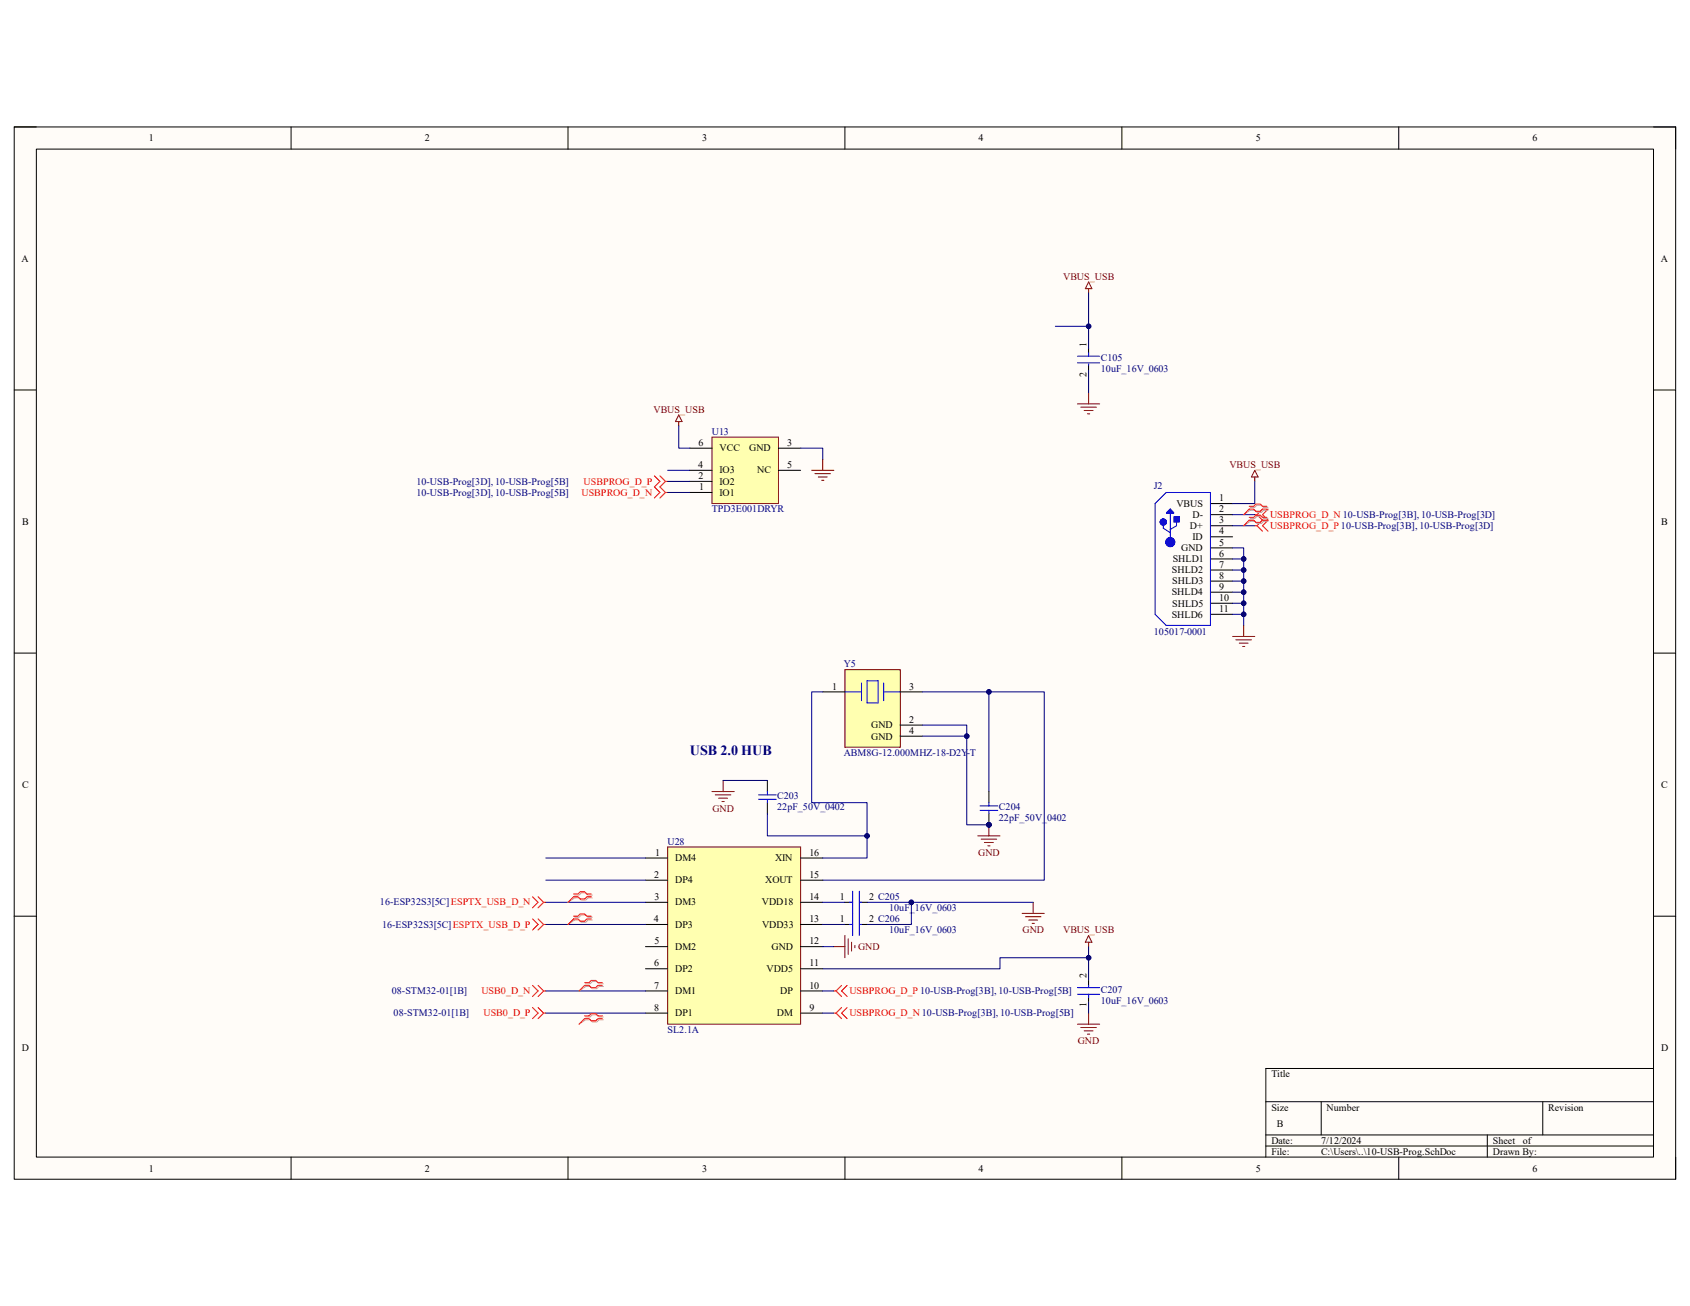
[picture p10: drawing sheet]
<svg xmlns="http://www.w3.org/2000/svg" width="279mm" height="216mm" viewBox="0 0 279 216" stroke-linecap="round" stroke-linejoin="round" font-family="sans-serif">
<path d="M2.3 21h274.7v173.9h-274.7z" fill-rule="evenodd" fill="#fffcf8"/>
<path d="M2.3 21h274.7v173.9h-274.7z" fill="none" stroke="#000" stroke-width=".17"/>
<path d="M6 24.6h267.4v166.7h-267.4z" fill-rule="evenodd" fill="#fffcf8"/>
<g fill="none" stroke="#000" stroke-width=".17">
<path d="M2.3 21h3.7M6 24.6h267.4v166.7h-267.4zM48.1 21v3.6M93.9 21v3.6M139.7 21v3.6M185.5 21v3.6M231.2 21v3.6M273.4 21h3.6v3.6M180 57.6v1.3M2.3 64.5h3.7M180 60.2v1.1M273.4 64.5h3.6"/>
<path d="M2.3 108h3.7M273.4 108h3.6M2.3 151.5h3.7M273.4 151.5h3.6M273.4 176.6h-64.1v14.7M48.1 191.3v3.6M93.9 191.3v3.6M139.7 191.3v3.6M185.5 191.3v3.6M209.3 182.1h64.1M209.3 187.6h64.1M209.3 189.5h64.1"/>
<path d="M218.4 182.1v5.5M231.2 191.3v3.6M245.9 187.6v3.7M255.1 182.1v5.5M277 191.3v3.6"/>
</g>
<path d="M178.1 58.9h3.7M178.1 60h3.7M180 58.3v.6M180 60.2v.2" fill="none" stroke="#00f" stroke-width=".17"/>
<path d="M180 47.7v.8M180 46.6l.5 1.1h-1.1zM178.1 66.8h3.7M178.7 67.3h2.6M179.2 67.9h1.5M179.8 68.4h.4M180 64.9v1.9" fill="none" stroke="#800000" stroke-width=".17"/>
<path d="M117.7 72.3h11v10.9h-11z" fill-rule="evenodd" fill="#ffffb0"/>
<path d="M112.2 68.6l.6 1.1h-1.1zM112.2 69.7v.7M117.7 72.3h11v10.9h-11zM134.2 77.8h3.7M134.7 78.3h2.6M135.3 78.9h1.5M135.8 79.4h.4M136 75.9v1.9" fill="none" stroke="#800000" stroke-width=".17"/>
<g fill="none" stroke="#000" stroke-width=".17">
<path d="M114 79.6h3.7M114 74.1h3.7M114 77.8h3.7M128.7 74.1h3.7M128.7 77.8h3.7M114 81.4h3.7M200.1 83.2h3.7M200.1 85.1h3.7M200.1 86.9h3.7M200.1 88.7h3.7M200.1 90.6h3.7M200.1 92.4h3.7"/>
<path d="M200.1 94.2h3.7M200.1 96.1h3.7M200.1 97.9h3.7"/>
</g>
<path d="M108.2 78.7l.9 .9-.9 .9M109.1 78.7l.9 .9M110 79.6l-.9 .9M110 79.6h.4" fill="none" stroke="#f00" stroke-width=".17"/>
<path d="M192.3 86.6v.7l1.2 .8M192.9 84.7l.6-.6 .5 .6v.2h-1.1zM192.9 84.7h1M193.5 84.9v4.7M193.5 84.3l-.3 .3h.5l-.2-.2M194.5 86.1v.8l-1 .6M200.1 81.4h-7.3l-1.8 1.8v18.4l1.8 1.8" fill="none" stroke="#00f" stroke-width=".17"/>
<path d="M194.1 85.4h.8v.9h-.8z" fill-rule="evenodd" fill="#00f"/>
<path d="M194.1 85.4h.8v.9h-.8zM200.1 81.4v22h-7.3" fill="none" stroke="#00f" stroke-width=".17"/>
<g fill="none" stroke="#00f" stroke-width=".93">
<circle cx="192.3" cy="86.3" r=".14"/>
<circle cx="193.5" cy="89.6" r=".37"/>
</g>
<path d="M200.1 99.7h3.7M200.1 101.6h3.7" fill="none" stroke="#000" stroke-width=".17"/>
<path d="M207.4 77.8l.6 1h-1.1zM207.4 78.8v.8M203.8 105.2h3.6M204.3 105.8h2.6M204.9 106.3h1.4M205.4 106.9h.4M205.6 103.4v1.8" fill="none" stroke="#800000" stroke-width=".17"/>
<path d="M108.2 80.5l.9 .9-.9 .9M109.1 80.5l.9 .9M110 81.4l-.9 .9M110 81.4h.4M207.4 86.9h.4M207.4 85.1h.4M207.8 86.9l.9 .9M207.8 85.1l.9 .9-.9 .9M208.7 84.2l-.9 .9M209.6 84.2l-.9 .9 .9 .9-.9 .9 .9 .9" fill="none" stroke="#f00" stroke-width=".17"/>
<path d="M110.4 140h22v29.3h-22z" fill-rule="evenodd" fill="#ffffb0"/>
<g fill="none" stroke="#800000" stroke-width=".17">
<path d="M161.7 138.2h3.6M162.2 138.7h2.6M162.8 139.3h1.4M163.3 139.8h.4M163.5 136.4v1.8M110.4 140h22v29.3h-22zM137.9 156.5h1.8M139.7 154.7v3.6M140.2 155.2v2.6M140.8 155.8v1.4M141.3 156.3v.4M169 151h3.6"/>
<path d="M169.5 151.5h2.6M170.1 152.1h1.5M170.6 152.6h.4M170.8 149.2v1.8M180 154.7l.5 1.1h-1.1zM180 155.8v.7"/>
</g>
<g fill="none" stroke="#000" stroke-width=".17">
<path d="M106.7 141.8h3.7M106.7 145.5h3.7M106.7 149.2h3.7M106.7 152.8h3.7M106.7 156.5h3.7M132.4 141.8h3.6M132.4 145.5h3.6M132.4 149.2h3.6M132.4 152.8h3.6M132.4 156.5h3.6M106.7 160.2h3.7M106.7 163.8h3.7"/>
<path d="M106.7 167.5h3.7M132.4 160.2h3.6M132.4 163.8h3.6M132.4 167.5h3.6"/>
</g>
<circle cx="163.5" cy="136.4" r=".37" fill="#000080"/>
<circle cx="163.5" cy="136.4" r=".37" fill="none" stroke="#000080" stroke-width=".17"/>
<path d="M117.7 130.9h3.7M118.3 131.4h2.5M118.8 132h1.5M119.4 132.5h.3M119.5 129v1.9M178.1 169.3h3.7M178.7 169.9h2.6M179.2 170.4h1.5M179.8 171h.4M180 167.5v1.8" fill="none" stroke="#800000" stroke-width=".17"/>
<path d="M139.7 110.7h9.1v12.8h-9.1z" fill-rule="evenodd" fill="#ffffb0"/>
<path d="M139.7 110.7h9.1v12.8h-9.1z" fill="none" stroke="#800000" stroke-width=".17"/>
<g fill="none" stroke="#00f" stroke-width=".17">
<path d="M139.7 114.4h2.7M142.4 112.9v2.9M143.3 112.5h1.9v3.7h-1.9zM146.1 112.9v2.9M146.1 114.4h2.7M125.4 131.4h2.9M125.4 132.1h2.9M126.9 130.9v.5M126.9 132.1v.6M140.4 149.2h.6M140.4 152.8h.6M141 147.3v7.4"/>
<path d="M142.1 147.3v7.4M142.3 149.2h.1M142.3 152.8h.1M178.1 164.4h3.7M178.1 163.3h3.7M180 162.9v.2M180 164.4v.5"/>
</g>
<path d="M136 114.4h3.7M148.8 114.4h3.7M148.8 119.9h3.7M126.9 129v1.9M126.9 132.7v1.8M148.8 121.7h3.7M139.7 149.2h1.3M139.7 152.8h1.3M142.3 149.2h1M142.3 152.8h1M180 162v1.1M180 164.4v1.3" fill="none" stroke="#000" stroke-width=".17"/>
<g fill="none" stroke="#f00" stroke-width=".17">
<path d="M88 148.3l1 .9-1 .9M88 151.9l1 .9-1 .9M89 148.3l.9 .9M89 151.9l.9 .9M89.9 149.2l-.9 .9M89.9 149.2h.3M89.9 152.8l-.9 .9M89.9 152.8h.3M88 166.6l1 .9-1 .9M88 162.9l1 .9-1 .9M89 166.6l.9 .9M89 162.9l.9 .9"/>
<path d="M89.9 167.5l-.9 .9M89.9 167.5h.3M89.9 163.8l-.9 .9M89.9 163.8h.3M137.9 167.5h.3M137.9 163.8h.3M138.2 167.5l.9 .9M138.2 163.8l.9 .9M139.1 166.6l-.9 .9M139.1 162.9l-.9 .9M140 166.6l-.9 .9 .9 .9M140 162.9l-.9 .9 .9 .9"/>
</g>
<path d="M180 48.5v5.4M180 61.3v3.6" fill="none" stroke="#000080" stroke-width=".17"/>
<circle cx="180" cy="53.9" r=".37" fill="#000080"/>
<g fill="none" stroke="#000080" stroke-width=".17">
<path d="M174.5 53.9h5.5v3.7M110.4 77.8h3.6M110.4 79.6h3.6M112.2 70.4v3.7h1.8M132.4 74.1h3.6v1.8"/>
<circle cx="180" cy="53.9" r=".37"/>
</g>
<circle cx="180" cy="53.9" r=".37" fill="#000080"/>
<g fill="none" stroke="#000080" stroke-width=".17">
<path d="M207.4 79.6v3.6h-3.6M203.8 86.9h3.6M203.8 85.1h3.6M203.8 101.6h1.8v1.8"/>
<circle cx="180" cy="53.9" r=".37"/>
</g>
<circle cx="205.6" cy="101.6" r=".37" fill="#000080"/>
<g fill="none" stroke="#000080" stroke-width=".17">
<path d="M203.8 92.4h1.8"/>
<circle cx="205.6" cy="101.6" r=".37"/>
</g>
<circle cx="205.6" cy="92.4" r=".37" fill="#000080"/>
<g fill="none" stroke="#000080" stroke-width=".17">
<path d="M203.8 94.2h1.8"/>
<circle cx="205.6" cy="92.4" r=".37"/>
</g>
<circle cx="205.6" cy="94.2" r=".37" fill="#000080"/>
<g fill="none" stroke="#000080" stroke-width=".17">
<path d="M203.8 96.1h1.8"/>
<circle cx="205.6" cy="94.2" r=".37"/>
</g>
<circle cx="205.6" cy="96.1" r=".37" fill="#000080"/>
<g fill="none" stroke="#000080" stroke-width=".17">
<path d="M203.8 97.9h1.8"/>
<circle cx="205.6" cy="96.1" r=".37"/>
</g>
<circle cx="205.6" cy="97.9" r=".37" fill="#000080"/>
<g fill="none" stroke="#000080" stroke-width=".17">
<path d="M203.8 99.7h1.8"/>
<circle cx="205.6" cy="97.9" r=".37"/>
</g>
<circle cx="205.6" cy="99.7" r=".37" fill="#000080"/>
<g fill="none" stroke="#000080" stroke-width=".17">
<path d="M110.4 81.4h3.6M119.5 129h7.4M152.5 121.7h7.3M90.2 152.8h16.5M90.2 149.2h16.5M90.2 141.8h16.5M90.2 145.5h16.5M136 152.8h3.7M136 149.2h3.7M136 156.5h1.9M90.2 167.5h16.5M90.2 163.8h16.5"/>
<circle cx="205.6" cy="99.7" r=".37"/>
</g>
<circle cx="159.8" cy="121.7" r=".37" fill="#000080"/>
<g fill="none" stroke="#000080" stroke-width=".17">
<path d="M152.5 114.4h11v16.5"/>
<circle cx="159.8" cy="121.7" r=".37"/>
</g>
<circle cx="163.5" cy="114.4" r=".37" fill="#000080"/>
<g fill="none" stroke="#000080" stroke-width=".17">
<path d="M163.5 114.4h9.1v31.1h-36.6"/>
<circle cx="163.5" cy="114.4" r=".37"/>
</g>
<circle cx="163.5" cy="114.4" r=".37" fill="#000080"/>
<g fill="none" stroke="#000080" stroke-width=".17">
<path d="M126.9 134.5v3.7h16.4"/>
<circle cx="163.5" cy="114.4" r=".37"/>
</g>
<circle cx="143.3" cy="138.2" r=".37" fill="#000080"/>
<g fill="none" stroke="#000080" stroke-width=".17">
<path d="M150.7 149.2v3.6h-7.4"/>
<circle cx="143.3" cy="138.2" r=".37"/>
</g>
<circle cx="150.7" cy="149.2" r=".37" fill="#000080"/>
<g fill="none" stroke="#000080" stroke-width=".17">
<path d="M180 158.3h-14.7v1.9h-29.3M180 165.7v1.8"/>
<circle cx="150.7" cy="149.2" r=".37"/>
</g>
<circle cx="180" cy="158.3" r=".37" fill="#000080"/>
<g fill="none" stroke="#000080" stroke-width=".17">
<path d="M203.8 90.6h1.8v11M136 163.8h1.9M136 167.5h1.9"/>
<circle cx="180" cy="158.3" r=".37"/>
</g>
<circle cx="205.6" cy="92.4" r=".37" fill="#000080"/>
<circle cx="205.6" cy="92.4" r=".37" fill="none" stroke="#000080" stroke-width=".17"/>
<circle cx="205.6" cy="94.2" r=".37" fill="#000080"/>
<circle cx="205.6" cy="94.2" r=".37" fill="none" stroke="#000080" stroke-width=".17"/>
<circle cx="205.6" cy="96.1" r=".37" fill="#000080"/>
<circle cx="205.6" cy="96.1" r=".37" fill="none" stroke="#000080" stroke-width=".17"/>
<circle cx="205.6" cy="97.9" r=".37" fill="#000080"/>
<circle cx="205.6" cy="97.9" r=".37" fill="none" stroke="#000080" stroke-width=".17"/>
<circle cx="205.6" cy="99.7" r=".37" fill="#000080"/>
<circle cx="205.6" cy="99.7" r=".37" fill="none" stroke="#000080" stroke-width=".17"/>
<circle cx="205.6" cy="101.6" r=".37" fill="#000080"/>
<g fill="none" stroke="#000080" stroke-width=".17">
<path d="M136 114.4h-1.8v18.3h9.1v9.1h-7.3"/>
<circle cx="205.6" cy="101.6" r=".37"/>
</g>
<circle cx="143.3" cy="138.2" r=".37" fill="#000080"/>
<g fill="none" stroke="#000080" stroke-width=".17">
<path d="M143.3 149.2h27.5"/>
<circle cx="143.3" cy="138.2" r=".37"/>
</g>
<circle cx="150.7" cy="149.2" r=".37" fill="#000080"/>
<g fill="none" stroke="#000080" stroke-width=".17">
<path d="M152.5 119.9h7.3v16.5h3.7"/>
<circle cx="150.7" cy="149.2" r=".37"/>
</g>
<circle cx="159.8" cy="121.7" r=".37" fill="#000080"/>
<circle cx="159.8" cy="121.7" r=".37" fill="none" stroke="#000080" stroke-width=".17"/>
<circle cx="163.5" cy="136.4" r=".37" fill="#000080"/>
<g fill="none" stroke="#000080" stroke-width=".17">
<path d="M180 156.5v5.5"/>
<circle cx="163.5" cy="136.4" r=".37"/>
</g>
<circle cx="180" cy="158.3" r=".37" fill="#000080"/>
<circle cx="180" cy="158.3" r=".37" fill="none" stroke="#000080" stroke-width=".17"/>
<circle cx="163.5" cy="136.4" r=".37" fill="#000080"/>
<circle cx="163.5" cy="136.4" r=".37" fill="none" stroke="#000080" stroke-width=".17"/>
<path d="M163.5 134.5v1.9" fill="none" stroke="#000" stroke-width=".17"/>
<circle cx="163.5" cy="136.4" r=".37" fill="#000080"/>
<circle cx="163.5" cy="136.4" r=".37" fill="none" stroke="#000080" stroke-width=".17"/>
<path d="M163.5 130.9v1.8" fill="none" stroke="#000" stroke-width=".17"/>
<path d="M162 133.2h3M162 134h3M163.5 132.7v.5M163.5 134v.5" fill="none" stroke="#00f" stroke-width=".17"/>
<path d="M206.7 83.9h.7l.4-.4h.7l.4 .4h.7M206.7 85.7h.7l.4-.3h.7l.4 .3h.7M209.6 84.3h-.7l-.4 .4h-.7l-.4-.4h-.7l-1.1 .8M209.6 86.2h-.7l-.4 .3h-.7l-.4-.3h-.7l-1.1 .7M95 148h.7l.4-.4h.7l.4 .4h.7M95 151.6h.7l.4-.3h.7l.4 .3h.7M97.9 148.4h-.7l-.4 .4h-.7l-.4-.4h-.7l-1.1 .8M97.9 152.1h-.7l-.4 .4h-.7l-.4-.4h-.7l-1.1 .7M96.8 162.6h.8l.3-.3h.8l.3 .3h.8M96.8 168.1h.8l.3-.3h.8l.3 .3h.8M99.8 163.1h-.8l-.3 .3h-.8l-.3-.3h-.8l-1.1 .7M99.8 168.6h-.8l-.3 .3h-.8l-.3-.3h-.8l-1.1 .7" fill="none" stroke="#d0a19e" stroke-width=".17"/>
<path d="M206.5 83.7h.8l.3-.4h.8l.3 .4h.8M206.5 85.5h.8l.3-.3h.8l.3 .3h.8M209.5 84.2h-.8l-.3 .3h-.8l-.3-.3h-.8l-.9 .9M209.5 86h-.8l-.3 .4h-.8l-.3-.4h-.8l-.9 .9M94.8 147.8h.8l.3-.4h.8l.3 .4h.8M94.8 151.5h.8l.3-.4h.8l.3 .4h.8M97.8 148.3h-.8l-.3 .3h-.8l-.3-.3h-.8l-.9 .9M97.8 151.9h-.8l-.3 .4h-.8l-.3-.4h-.8l-.9 .9M96.7 162.4h.7l.4-.3h.7l.3 .3h.8M96.7 167.9h.7l.4-.3h.7l.3 .3h.8M99.6 162.9h-.8l-.3 .4h-.7l-.4-.4h-.7l-1 .9M99.6 168.4h-.8l-.3 .4h-.7l-.4-.4h-.7l-1 .9" fill="none" stroke="#f00" stroke-width=".17"/>
<text font-size="2.3" fill="#000080" x="114" y="124.8">USB 2.0 HUB</text>
<g font-size="1.7">
<text x="24.6" y="23.4">1</text>
<text x="70.2" y="23.4">2</text>
<text x="116.1" y="23.4">3</text>
<text x="161.8" y="23.4">4</text>
<text x="207.6" y="23.4">5</text>
<text x="253.4" y="23.4">6</text>
<text x="3.6" y="43.3">A</text>
<text x="274.6" y="43.3">A</text>
<text x="179.6" y="57.4" transform="rotate(-90 179.6 57.4)">1</text>
<text x="179.6" y="62.4" transform="rotate(-90 179.6 62.4)">2</text>
<text x="115.4" y="77.4">4</text>
<text x="115.5" y="73.7">6</text>
<text x="119" y="74.6">VCC</text>
<text x="123.9" y="74.6">GND</text>
<text x="130.1" y="73.7">3</text>
<text x="130.1" y="77.4">5</text>
<text x="115.5" y="79.2">2</text>
<text x="115.6" y="81">1</text>
<text x="119" y="82">IO1</text>
<text x="119" y="80.1">IO2</text>
<text x="119" y="78.3">IO3</text>
<text x="125.2" y="78.3">NC</text>
<text x="194.5" y="83.8">VBUS</text>
<text x="201.5" y="82.9">1</text>
<text x="3.6" y="86.7">B</text>
<text x="196.7" y="87.5">D+</text>
<text x="197.1" y="85.6">D-</text>
<text x="197.1" y="89.3">ID</text>
<text x="201.5" y="84.7">2</text>
<text x="201.5" y="86.5">3</text>
<text x="201.5" y="88.3">4</text>
<text x="274.7" y="86.7">B</text>
<text x="193.8" y="94.8">SHLD2</text>
<text x="193.9" y="92.9">SHLD1</text>
<text x="195.3" y="91.1">GND</text>
<text x="201.5" y="90.2">5</text>
<text x="201.5" y="92">6</text>
<text x="201.5" y="93.9">7</text>
<text x="201.5" y="95.7">8</text>
<text x="193.7" y="98.4">SHLD4</text>
<text x="193.8" y="96.6">SHLD3</text>
<text x="193.8" y="100.3">SHLD5</text>
<text x="201.5" y="97.5">9</text>
<text x="201.5" y="101.2">11</text>
<text x="201.5" y="99.4">10</text>
<text x="193.7" y="102.1">SHLD6</text>
<text x="137.6" y="114">1</text>
<text x="150.3" y="119.5">2</text>
<text x="150.3" y="114">3</text>
<text x="144" y="120.4">GND</text>
<text x="144" y="122.3">GND</text>
<text x="150.3" y="121.3">4</text>
<text x="3.6" y="130.3">C</text>
<text x="274.7" y="130.3">C</text>
<text x="108.3" y="141.5">1</text>
<text x="111.6" y="142.4">DM4</text>
<text x="128.1" y="142.4">XIN</text>
<text x="133.8" y="141.5">16</text>
<text x="108.2" y="145.1">2</text>
<text x="108.2" y="148.8">3</text>
<text x="111.6" y="146">DP4</text>
<text x="111.6" y="149.7">DM3</text>
<text x="125.9" y="149.7">VDD18</text>
<text x="126.5" y="146">XOUT</text>
<text x="133.8" y="145.1">15</text>
<text x="133.8" y="148.8">14</text>
<text x="138.9" y="148.8">1</text>
<text x="143.7" y="148.8">2 C205</text>
<text x="108.1" y="152.4">4</text>
<text x="111.6" y="153.4">DP3</text>
<text x="126" y="153.4">VDD33</text>
<text x="133.8" y="152.4">13</text>
<text x="138.9" y="152.4">1</text>
<text x="143.7" y="152.4">2 C206</text>
<text x="108.2" y="159.8">6</text>
<text x="108.2" y="156.1">5</text>
<text x="111.6" y="157">DM2</text>
<text x="111.6" y="160.7">DP2</text>
<text x="126.7" y="160.7">VDD5</text>
<text x="127.6" y="157">GND</text>
<text x="133.8" y="156.1">12</text>
<text x="133.8" y="159.8">11</text>
<text x="179.6" y="161.6" transform="rotate(-90 179.6 161.6)">2</text>
<text x="108.2" y="163.4">7</text>
<text x="108.2" y="167.1">8</text>
<text x="111.6" y="164.4">DM1</text>
<text x="129" y="164.4">DP</text>
<text x="133.8" y="163.4">10</text>
<text x="133.8" y="167.1">9</text>
<text x="179.6" y="166.5" transform="rotate(-90 179.6 166.5)">1</text>
<text x="3.6" y="173.7">D</text>
<text x="111.6" y="168">DP1</text>
<text x="128.4" y="168">DM</text>
<text x="274.6" y="173.7">D</text>
<text x="210.2" y="178.1">Title</text>
<text x="210.2" y="183.6">Size</text>
<text x="219.3" y="183.6">Number</text>
<text x="256" y="183.6">Revision</text>
<text x="210.2" y="189.1">Date:</text>
<text x="210.2" y="190.9">File:</text>
<text x="211.1" y="186.4">B</text>
<text x="218.4" y="189.1">7/12/2024</text>
<text x="218.4" y="190.9">C:\Users\..\10-USB-Prog.SchDoc</text>
<text x="246.8" y="189.1">Sheet</text>
<text x="246.8" y="190.9">Drawn By:</text>
<text x="251.8" y="189.1">of</text>
<text x="24.6" y="193.7">1</text>
<text x="70.2" y="193.7">2</text>
<text x="116.1" y="193.7">3</text>
<text x="161.8" y="193.7">4</text>
<text x="207.6" y="193.7">5</text>
<text x="253.4" y="193.7">6</text>
</g>
<g font-size="1.7" fill="#800000">
<text x="175.8" y="46.2">VBUS_USB</text>
<text x="108" y="68.2">VBUS_USB</text>
<text x="203.2" y="77.4">VBUS_USB</text>
<text x="117.8" y="134.2">GND</text>
<text x="161.7" y="141.5">GND</text>
<text x="169" y="154.3">GND</text>
<text x="175.8" y="154.3">VBUS_USB</text>
<text x="141.9" y="157">GND</text>
<text x="178.2" y="172.6">GND</text>
</g>
<g font-size="1.7" fill="#000080">
<text x="182" y="59.6">C105</text>
<text x="182" y="61.4">10uF_16V_0603</text>
<text x="117.7" y="71.9">U13</text>
<text x="68.8" y="80.1">10-USB-Prog[3D], 10-USB-Prog[5B]</text>
<text x="68.8" y="82">10-USB-Prog[3D], 10-USB-Prog[5B]</text>
<text x="190.8" y="80.9">J2</text>
<text x="117.7" y="84.7">TPD3E001DRYR</text>
<text x="190.8" y="105">105017-0001</text>
<text x="139.5" y="110.3">Y5</text>
<text x="139.5" y="125">ABM8G-12.000MHZ-18-D2Y-T</text>
<text x="128.5" y="132.1">C203</text>
<text x="128.5" y="133.9">22pF_50V_0402</text>
<text x="165.1" y="133.9">C204</text>
<text x="165.1" y="135.8">22pF_50V_0402</text>
<text x="110.4" y="139.7">U28</text>
<text x="62.8" y="149.7">16-ESP32S3[5C]ESPTX_USB_D_N</text>
<text x="63.2" y="153.4">16-ESP32S3[5C]ESPTX_USB_D_P</text>
<text x="147" y="150.6">10uF_16V_0603</text>
<text x="147" y="154.3">10uF_16V_0603</text>
<text x="64.8" y="164.4">08-STM32-01[1B]</text>
<text x="182" y="164.2">C207</text>
<text x="182" y="166">10uF_16V_0603</text>
<text x="65.1" y="168">08-STM32-01[1B]</text>
<text x="110.4" y="170.8">SL2.1A</text>
</g>
<g font-size="1.7" fill="#f00">
<text x="96.1" y="82">USBPROG_D_N</text>
<text x="96.5" y="80.1">USBPROG_D_P</text>
<text x="210" y="87.5">USBPROG_D_P 10-USB-Prog[3B], 10-USB-Prog[3D]</text>
<text x="210" y="85.6">USBPROG_D_N 10-USB-Prog[3B], 10-USB-Prog[3D]</text>
<text x="79.6" y="164.4">USB0_D_N</text>
<text x="140.4" y="164.4">USBPROG_D_P 10-USB-Prog[3B], 10-USB-Prog[5B]</text>
<text x="79.9" y="168">USB0_D_P</text>
<text x="140.4" y="168">USBPROG_D_N10-USB-Prog[3B], 10-USB-Prog[5B]</text>
</g>
</svg>
